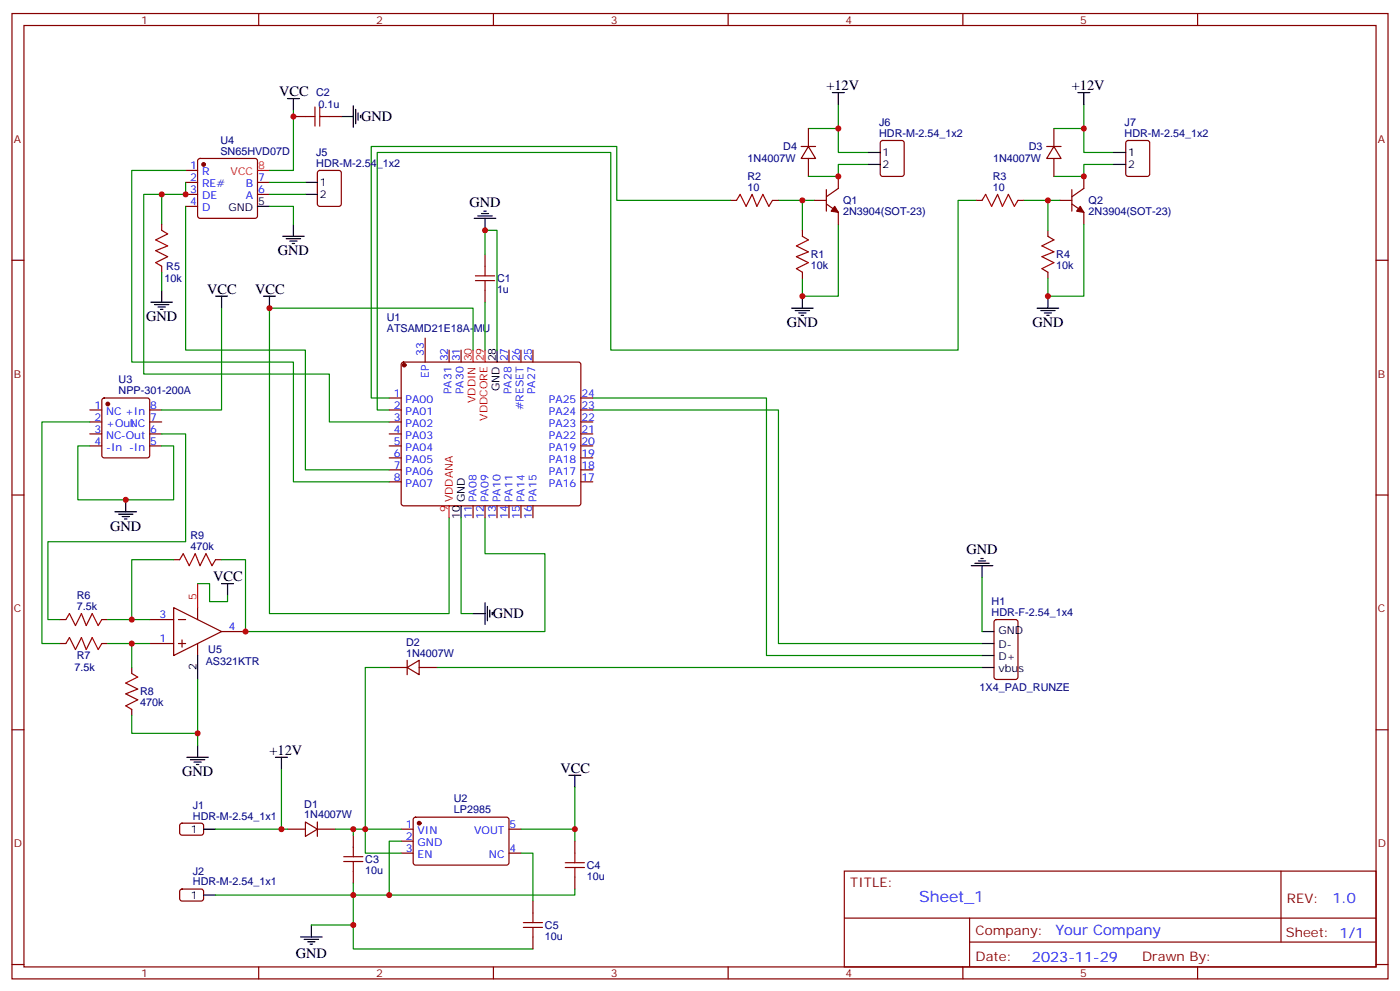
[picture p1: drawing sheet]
<svg xmlns="http://www.w3.org/2000/svg" width="412mm" height="292mm" viewBox="0 0 412 292" stroke-linecap="round" stroke-linejoin="round" font-family="sans-serif">
<g fill="none" stroke="#870000" stroke-width=".35">
<path d="M3.5 4h405.4v284.3h-405.4zM7.1 7.5h398.2v277.3h-398.2zM76.2 4v3.5M145.3 4v3.5M214.5 4v3.5M283.6 4v3.5M352.8 4v3.5M86.4 34.3h3.6M97 34.3h3.5M238.1 37.9v5.2M310.4 37.9v5.2M54.7 50.2h3.5"/>
<path d="M54.7 53.7h3.5M54.7 57.3h3.5M58.4 46.9l.5-.2h16.2l.5 .2 .2 .5v16.2l-.2 .5-.5 .2h-16.2l-.5-.2-.2-.5v-16.2zM75.8 53.7h3.6M75.8 57.3h3.6M93.7 50.4l.5-.2h5.6l.7 .4v9.5l-.4 .6-5.9 .1-.7-.5v-9.4zM215.2 59h1.8M227.5 59h1.8M236 43.1h4.2M238.1 43.1l2.1 3.6h-4.2zM238.1 46.7v5.3M239.9 59h3.5"/>
<path d="M243.4 55.8v6.4M246.9 52v3.5l-3.5 2.5M259.5 41.6l.5-.2h5.6l.7 .4v9.5l-.4 .6-5.9 .1-.7-.5v-9.4zM287.5 59h1.8M299.9 59h1.7M308.3 43.1h4.3M310.4 43.1l2.2 3.6h-4.3zM310.4 46.7v5.3M312.2 59h3.5M315.7 55.8v6.4M319.3 52v3.5l-3.6 2.5M331.8 41.6l.5-.2h5.7l.6 .4 .1 9.5-.5 .6-5.9 .1-.6-.5-.1-9.4z"/>
<path d="M3.5 76.7h3.6M47.6 66.1v1.7M47.6 78.4v1.8M54.7 60.8h3.5M142.9 74.9v3.5M236.4 67.8v1.8M243.4 60.1l3.5 2.4v3.6M308.7 67.8v1.8M315.7 60.1l3.6 2.4v3.6M405.3 76.7h3.6M125.2 99.6v7M142.9 85.5v3.5"/>
<path d="M236.4 80.2v1.8M308.7 80.2v1.8M30.2 117.4l.5-.2h12.7l.5 .2 .2 .5v16.3l-.2 .5-.5 .2h-12.7l-.5-.3-.2-.4v-16.3zM114.7 117.2h3.5M118.4 106.9l.5-.3h51.5l.5 .3 .2 .5v40.9l-.2 .5-.5 .2h-51.5l-.5-.3-.2-.4v-40.9zM132.3 103.1v3.5M135.8 103.1v3.5M149.9 103.1v3.5M153.5 103.1v3.5M157 103.1v3.5M171.1 117.2h3.5M26.5 120.8h3.5"/>
<path d="M26.5 124.3h3.5M26.5 127.8h3.5M26.5 131.3h3.5M44.1 120.8h3.5M44.1 124.3h3.5M44.1 127.8h3.5M44.1 131.3h3.5M114.7 120.8h3.5M114.7 124.3h3.5M114.7 127.8h3.5M114.7 131.3h3.5M114.7 134.9h3.5"/>
<path d="M114.7 138.4h3.5M171.1 120.8h3.5M171.1 124.3h3.5M171.1 127.8h3.5M171.1 131.3h3.5M171.1 134.9h3.5M171.1 138.4h3.5M3.5 145.8h3.6M114.7 141.9h3.5M139.3 149v3.5M142.9 149v3.5M146.4 149v3.5"/>
<path d="M149.9 149v3.5M153.5 149v3.5M157 149v3.5M171.1 141.9h3.5M405.3 145.8h3.6M51.2 179l14.1 7-14.1 7.1zM51.2 164.9h1.7M58.2 179v3.5M63.5 164.9h1.8M17.6 182.5h1.8M17.6 189.5h1.8M30 182.5h1.7"/>
<path d="M30 189.5h1.7M38.8 196.6v1.8M44.1 182.5h7.1M44.1 189.5h7.1M52.6 182.5h2.1M52.6 189.5h2.1M53.6 188.5v2.1M58.2 189.5v3.6M65.3 186h7M114.7 196.6h5.2M119.9 196.6l3.6-2.1v4.2zM119.9 194.5v4.2"/>
<path d="M123.5 196.6h5.3M293 182.7l.5-.2h5.7l.6 .4 .1 16.5-.5 .7h-5.9l-.6-.4-.1-16.5zM3.5 214.9h3.6M38.8 209v1.7M405.3 214.9h3.6M53.2 242.7l.4-.2h5.9l.5 .7-.1 2.4-.6 .4-6-.1-.4-.6v-2.1zM84.7 244.2h5.3M90 242.1l3.5 2.1-3.5 2.1zM93.5 244.2h5.3M93.5 242.1v4.2M104.1 246v3.5M104.1 256.6v3.5"/>
<path d="M118.2 244.2h3.5M118.2 247.8h3.5M118.2 251.3h3.5M121.9 240.9l.5-.2 27.1 .1 .4 .6v13l-.7 .4-27.1-.1-.4-.6v-12.7zM149.9 244.2h3.6M149.9 251.3h3.6M169.3 247.8v3.5M169.3 258.3v3.6M248.7 256.6h156.6v28.2h-156.6zM377.3 256.6v20.9M53.2 262.1l.4-.2h5.9l.5 .7-.1 2.4-.6 .4-6-.1-.4-.6v-2.1zM157 265.4v3.5"/>
<path d="M157 276v3.5M248.7 270.4h156.5M285.6 277.5h119.6M285.6 270.4v14.1M3.5 284.1h3.6M76.2 284.8v3.5M145.3 284.8v3.5M214.5 284.8v3.5M283.6 284.8v3.5M352.8 284.8v3.5M405.3 284.1h3.6"/>
</g>
<g fill="#870000" stroke="#870000" stroke-width=".35">
<path d="M318.2 60.8l1.1 1.7-2.2-.3z"/>
<path d="M245.9 60.8l1 1.7-2.1-.3z"/>
<circle cx="119.1" cy="107.5" r=".53"/>
<circle cx="123.5" cy="242.5" r=".53"/>
<circle cx="31.7" cy="119" r=".53"/>
<circle cx="60" cy="48.4" r=".53"/>
</g>
<path d="M75.8 50.2h3.6M139.3 103.1v3.5M142.9 103.1v3.5M132.3 149v3.5M58.2 171.9v7.1" fill="none" stroke="#f00" stroke-width=".35"/>
<g fill="none" stroke="#000" stroke-width=".35">
<path d="M84.7 29h3.5M86.4 29v3.6M100.5 34.3h3.6M104.1 31.2v6.3M104.8 32.2v4.2M105.5 33.3v2.1M106.2 34v.7M245.2 27.3h3.5M246.9 27.3v3.5M317.5 27.3h3.5M319.3 27.3v3.5M90 53.7h3.5"/>
<path d="M90 57.3h3.5M255.8 44.9h3.5M255.8 48.4h3.5M328.1 44.9h3.5M328.1 48.4h3.5M75.8 60.8h3.6M83.3 69.6h6.3M84.3 70.3h4.2M85.4 71h2.1M86.1 71.7h.7M86.4 66.1v3.5M139.7 64.3h6.3"/>
<path d="M140.8 63.6h4.2M141.8 62.9h2.1M142.5 62.2h.7M142.9 64.3v3.5M44.4 89h6.4M45.5 89.7h4.2M46.6 90.4h2.1M47.3 91.1h.7M47.6 85.5v3.5M63.5 87.2h3.5M65.3 87.2v3.6M77.6 87.2h3.5"/>
<path d="M79.4 87.2v3.6M233.2 90.8h6.3M234.2 91.5h4.3M235.3 92.2h2.1M236 92.9h.7M236.4 87.2v3.6M305.5 90.8h6.4M306.6 91.5h4.2M307.6 92.2h2.1M308.3 92.9h.7M308.7 87.2v3.6M146.4 103.1v3.5"/>
<path d="M33.9 150.7h6.3M34.9 151.4h4.3M36 152.2h2.1M36.7 152.9h.7M37 147.2v3.5M135.8 149v3.5M65.3 171.9h3.5M67 171.9v3.5M142.9 177.6v6.3M143.6 178.6v4.2M144.3 179.7v2.1M286.1 166.6h6.4"/>
<path d="M287.2 165.9h4.2M288.2 165.2h2.1M288.9 164.5h.7M289.3 166.6v3.5M58.2 193.1v7M139.3 180.7h3.6M145 180.4v.7M289.3 186h3.5M289.3 189.5h3.5M289.3 193.1h3.5M289.3 196.6h3.5M58.2 219.5v3.6"/>
<path d="M55 223.1h6.4M56.1 223.8h4.2M57.1 224.5h2.2M57.9 225.2h.7M81.1 223.1h3.6M82.9 223.1v3.5M167.6 228.4h3.5M169.3 228.4v3.5M60 244.2h3.5M60 263.6h3.5M88.5 276h6.4M89.6 276.7h4.2"/>
<path d="M90.7 277.4h2.1M91.4 278.1h.7M91.7 272.5v3.5"/>
</g>
<g fill="none" stroke="#008700" stroke-width=".35">
<path d="M86.4 32.6v17.6h-7M238.1 37.9h8.8M246.9 30.8v14.1h8.9M310.4 37.9h8.9M319.3 30.8v14.1h8.8M47.6 57.3h-5.3v52.9h54.7v14.1h17.7M54.7 53.7v3.6h-7.1v8.8M54.7 50.2h-15.9v56.4h47.6v35.3h28.3M79.4 53.7h10.6M79.4 57.3h10.6M215.2 59h-33.5v-15.9h-72.3v74.1h5.3M229.3 59h10.6"/>
<path d="M236.4 59v8.8M255.8 48.4h-8.9v3.6h-8.8M287.5 59h-5.3v44.1h-102.3v-58.2h-68.8v75.9h3.6M301.6 59h10.6M308.7 59v8.8M328.1 48.4h-8.8v3.6h-8.9M54.7 60.8v42.3h35.3v35.3h24.7M79.4 60.8h7v5.3M142.9 74.9v-7.1h3.5v35.3M246.9 66.1v21.1h-10.5v-5.2M319.3 66.1v21.1h-10.6v-5.2M47.6 80.2v5.3"/>
<path d="M65.3 90.8v30h-17.7M142.9 89v14.1M139.3 103.1v-12.3h-59.9v89.9h52.9v-28.2M174.6 117.2h51.2v75.9h63.5M26.5 131.3h-3.6v15.9h28.3v-15.9h-3.6M26.5 124.3h-14.2v65.2h5.3M47.6 127.8h7.1v31.8h-40.6v22.9h3.5M174.6 120.8h54.7v68.7h60M135.8 152.5v28.2h3.5M142.9 152.5v10.6h17.6v22.9h-88.2v-21.1h-7M51.2 164.9h-12.4v17.6M58.2 171.9h3.5v5.3h5.3v-1.8"/>
<path d="M289.3 170.1v15.9M31.7 189.5h12.4M31.7 182.5h12.4M38.8 189.5v7.1M114.7 196.6h-7.1v54.7h10.6M128.8 196.6h160.5M38.8 210.7v5.3h19.4M58.2 200.1v19.4M82.9 226.6v17.6M169.3 231.9v12.3h-15.8M63.5 244.2h21.2M98.8 244.2h19.4"/>
<path d="M104.1 244.2v1.8M118.2 247.8h-3.5v15.8h-10.6v15.9h52.9M153.5 251.3h3.5v14.1M169.3 244.2v3.6M91.7 272.5h12.4M104.1 260.1v3.5h-40.6M169.3 261.9v1.7h-54.6"/>
</g>
<g fill="none" stroke="#a10000" stroke-width=".35">
<path d="M90 34.3h2.8M92.8 31.5v5.6M94.2 34.3h2.8M94.2 31.5v5.6M217 59l1-1.7 1.8 3.5 1.7-3.5 1.5 3.5 1.7-3.5 1.8 3.5 1-1.8M289.3 59l1-1.7 1.8 3.5 1.8-3.5 1.4 3.5 1.7-3.5 1.8 3.5 1.1-1.8M47.6 67.8l1.8 1.1-3.5 1.8 3.5 1.7-3.5 1.4 3.5 1.8-3.5 1.8 1.7 1M142.9 78.4v2.8M236.4 69.6l1.7 1.1-3.5 1.7 3.5 1.8-3.5 1.4 3.5 1.8-3.5 1.7 1.8 1.1M308.7 69.6l1.7 1.1-3.5 1.7 3.5 1.8-3.5 1.4 3.5 1.8-3.5 1.7 1.8 1.1M140.1 82.7h5.6M140.1 81.2h5.6"/>
<path d="M142.9 82.7v2.8M52.9 164.9l1.1-1.8 1.7 3.5 1.8-3.5 1.4 3.5 1.8-3.5 1.7 3.5 1.1-1.7M19.4 182.5l1.1-1.8 1.7 3.6 1.8-3.6 1.4 3.6 1.8-3.6 1.7 3.6 1.1-1.8M19.4 189.5l1.1-1.7 1.7 3.5 1.8-3.5 1.4 3.5 1.8-3.5 1.7 3.5 1.1-1.8M38.8 198.4l1.8 1-3.6 1.8 3.6 1.8-3.6 1.4 3.6 1.7-3.6 1.8 1.8 1.1M101.2 253.8h5.7M101.2 252.3h5.7M104.1 249.5v2.8M104.1 253.8v2.8M166.5 255.5h5.7M166.5 254.1h5.7M169.3 251.3v2.8"/>
<path d="M169.3 255.5v2.8M154.2 273.2h5.6M154.2 271.7h5.6M157 268.9v2.8M157 273.2v2.8"/>
</g>
<g fill="#c00">
<circle cx="79.4" cy="90.8" r=".88"/>
<circle cx="107.6" cy="244.2" r=".88"/>
<circle cx="142.9" cy="67.8" r=".88"/>
<circle cx="37" cy="147.2" r=".88"/>
<circle cx="308.7" cy="59" r=".88"/>
<circle cx="308.7" cy="87.2" r=".88"/>
<circle cx="319.3" cy="37.9" r=".88"/>
<circle cx="319.3" cy="52" r=".88"/>
<circle cx="246.9" cy="52" r=".88"/>
<circle cx="246.9" cy="37.9" r=".88"/>
<circle cx="236.4" cy="87.2" r=".88"/>
<circle cx="236.4" cy="59" r=".88"/>
<circle cx="54.7" cy="57.3" r=".88"/>
<circle cx="86.4" cy="34.3" r=".88"/>
<circle cx="47.6" cy="57.3" r=".88"/>
<circle cx="104.1" cy="244.2" r=".88"/>
<circle cx="169.3" cy="244.2" r=".88"/>
<circle cx="104.1" cy="272.5" r=".88"/>
<circle cx="114.7" cy="263.6" r=".88"/>
<circle cx="104.1" cy="263.6" r=".88"/>
<circle cx="82.9" cy="244.2" r=".88"/>
<circle cx="38.8" cy="189.5" r=".88"/>
<circle cx="38.8" cy="182.5" r=".88"/>
<circle cx="72.3" cy="186" r=".88"/>
<circle cx="58.2" cy="216" r=".88"/>
</g>
<text font-size="4.6" fill="#00f" x="270.8" y="265.6">Sheet_1</text>
<g font-size="4.2">
<text x="82.2" y="28.3">VCC</text>
<text x="243.4" y="26.6">+12V</text>
<text x="315.7" y="26.6">+12V</text>
<text x="106.4" y="35.7">GND</text>
<text x="138.3" y="61">GND</text>
<text x="81.8" y="75.2">GND</text>
<text x="61" y="86.5">VCC</text>
<text x="75.1" y="86.5">VCC</text>
<text x="43" y="94.7">GND</text>
<text x="231.8" y="96.4">GND</text>
<text x="304.1" y="96.4">GND</text>
<text x="32.5" y="156.4">GND</text>
<text x="284.7" y="163.3">GND</text>
<text x="62.8" y="171.2">VCC</text>
<text x="145.2" y="182.1">GND</text>
<text x="79.4" y="222.4">+12V</text>
<text x="165.1" y="227.6">VCC</text>
<text x="53.6" y="228.7">GND</text>
<text x="87.1" y="282.1">GND</text>
</g>
<g font-size="4.2" fill="#00f">
<text x="392.5" y="265.8">1.0</text>
<text x="310.9" y="275.4">Your Company</text>
<text x="304" y="283.2">2023-11-29</text>
</g>
<g font-size="3.9" fill="#800">
<text x="250.5" y="261.2">TITLE:</text>
<text x="379.1" y="265.8">REV:</text>
<text x="287.4" y="275.4">Company:</text>
<text x="378.7" y="276">Sheet: 1/1</text>
<text x="287.4" y="283">Date:</text>
<text x="336.4" y="283.1">Drawn By:</text>
</g>
<g font-size="3.2" fill="#800">
<text x="41.6" y="7">1</text>
<text x="110.8" y="7">2</text>
<text x="179.9" y="7">3</text>
<text x="249.1" y="7">4</text>
<text x="318.2" y="7">5</text>
<text x="4.1" y="42.1">A</text>
<text x="405.9" y="42.1">A</text>
<text x="4.1" y="111.2">B</text>
<text x="405.9" y="111.2">B</text>
<text x="4.1" y="180.4">C</text>
<text x="405.9" y="180.4">C</text>
<text x="4.1" y="249.5">D</text>
<text x="405.9" y="249.5">D</text>
<text x="41.6" y="287.8">1</text>
<text x="110.8" y="287.8">2</text>
<text x="179.9" y="287.8">3</text>
<text x="249.1" y="287.8">4</text>
<text x="318.2" y="287.8">5</text>
</g>
<g font-size="3.2" fill="#000080">
<text x="93.1" y="28.4">C2</text>
<text x="93.8" y="31.9">0.1u</text>
<text x="259" y="40.3">HDR-M-2.54_1x2</text>
<text x="259" y="37.1">J6</text>
<text x="331.3" y="40.3">HDR-M-2.54_1x2</text>
<text x="331.3" y="37.1">J7</text>
<text x="64.9" y="45.5">SN65HVD07D</text>
<text x="64.9" y="42.4">U4</text>
<text x="93.2" y="45.9">J5</text>
<text x="220.2" y="47.8">1N4007W</text>
<text x="230.7" y="44.3">D4</text>
<text x="292.5" y="47.8">1N4007W</text>
<text x="303" y="44.3">D3</text>
<text x="93.2" y="49.1">HDR-M-2.54_1x2</text>
<text x="220.1" y="53.1">R2</text>
<text x="292.5" y="53.1">R3</text>
<text x="220.1" y="56.2">10</text>
<text x="292.5" y="56.2">10</text>
<text x="248.4" y="63.3">2N3904(SOT-23)</text>
<text x="248.4" y="60.2">Q1</text>
<text x="320.7" y="63.3">2N3904(SOT-23)</text>
<text x="320.7" y="60.2">Q2</text>
<text x="238.8" y="76.1">R1</text>
<text x="311.1" y="76.1">R4</text>
<text x="48.4" y="83.1">10k</text>
<text x="49" y="79.6">R5</text>
<text x="146.4" y="83.1">C1</text>
<text x="238.8" y="79.2">10k</text>
<text x="311.1" y="79.2">10k</text>
<text x="146.4" y="86.3">1u</text>
<text x="113.9" y="94.7">U1</text>
<text x="113.9" y="97.8">ATSAMD21E18A-MU</text>
<text x="34.9" y="112.8">U3</text>
<text x="34.9" y="116.1">NPP-301-200A</text>
<text x="56.1" y="158.9">R9</text>
<text x="56.1" y="162">470k</text>
<text x="22.6" y="179.7">7.5k</text>
<text x="22.6" y="176.5">R6</text>
<text x="292.1" y="178.2">H1</text>
<text x="292.1" y="181.4">HDR-F-2.54_1x4</text>
<text x="119.6" y="190.2">D2</text>
<text x="21.9" y="197.7">7.5k</text>
<text x="22.6" y="194.2">R7</text>
<text x="60.6" y="196">AS321KTR</text>
<text x="61.3" y="192.5">U5</text>
<text x="119.6" y="193.4">1N4007W</text>
<text x="288.6" y="203.7">1X4_PAD_RUNZE</text>
<text x="41.3" y="208">470k</text>
<text x="41.3" y="204.8">R8</text>
<text x="56.8" y="238.3">J1</text>
<text x="89.6" y="237.9">D1</text>
<text x="133.7" y="239.5">LP2985</text>
<text x="133.7" y="236.4">U2</text>
<text x="56.8" y="241.4">HDR-M-2.54_1x1</text>
<text x="89.6" y="241.1">1N4007W</text>
<text x="56.8" y="257.7">J2</text>
<text x="107.6" y="257.3">10u</text>
<text x="107.6" y="254.2">C3</text>
<text x="172.9" y="256">C4</text>
<text x="56.8" y="260.8">HDR-M-2.54_1x1</text>
<text x="172.9" y="259.1">10u</text>
<text x="160.5" y="273.6">C5</text>
<text x="160.5" y="276.8">10u</text>
</g>
<g font-size="3.2">
<text x="260" y="46">1</text>
<text x="332.3" y="46">1</text>
<text x="260" y="49.5">2</text>
<text x="332.3" y="49.5">2</text>
<text x="94.2" y="54.8">1</text>
<text x="94.2" y="58.3">2</text>
<text x="67.3" y="62.2">GND</text>
<text x="76" y="60.4">5</text>
<text x="146" y="106.5" transform="rotate(-90 146 106.5)">28</text>
<text x="147.1" y="115.2" transform="rotate(-90 147.1 115.2)">GND</text>
<text x="136.9" y="147.9" transform="rotate(-90 136.9 147.9)">GND</text>
<text x="135.5" y="152.8" transform="rotate(-90 135.5 152.8)">10</text>
<text x="294.1" y="186.7">GND</text>
<text x="294.1" y="191">D-</text>
<text x="57.9" y="197.2" transform="rotate(-90 57.9 197.2)">2</text>
<text x="294.1" y="194.5">D+</text>
<text x="294.1" y="198">vbus</text>
<text x="56.2" y="245.3">1</text>
<text x="56.2" y="264.7">1</text>
</g>
<g font-size="3.2" fill="#00f">
<text x="56" y="49.8">1</text>
<text x="56" y="53.4">2</text>
<text x="59.5" y="51.6">R</text>
<text x="76" y="53.4">7</text>
<text x="56" y="56.9">3</text>
<text x="59.5" y="55.1">RE#</text>
<text x="59.5" y="58.7">DE</text>
<text x="72.4" y="55.1">B</text>
<text x="72.4" y="58.7">A</text>
<text x="76" y="56.9">6</text>
<text x="56" y="60.4">4</text>
<text x="59.5" y="62.2">D</text>
<text x="124.9" y="104.9" transform="rotate(-90 124.9 104.9)">33</text>
<text x="131.9" y="106.5" transform="rotate(-90 131.9 106.5)">32</text>
<text x="135.5" y="106.5" transform="rotate(-90 135.5 106.5)">31</text>
<text x="149.6" y="106.5" transform="rotate(-90 149.6 106.5)">27</text>
<text x="153.1" y="106.5" transform="rotate(-90 153.1 106.5)">26</text>
<text x="156.6" y="106.5" transform="rotate(-90 156.6 106.5)">25</text>
<text x="126.3" y="111.3" transform="rotate(-90 126.3 111.3)">EP</text>
<text x="116" y="116.9">1</text>
<text x="119.5" y="118.6">PA00</text>
<text x="133" y="116.1" transform="rotate(-90 133 116.1)">PA31</text>
<text x="136.5" y="116.1" transform="rotate(-90 136.5 116.1)">PA30</text>
<text x="150.6" y="116.1" transform="rotate(-90 150.6 116.1)">PA28</text>
<text x="157.7" y="116.1" transform="rotate(-90 157.7 116.1)">PA27</text>
<text x="161.7" y="118.6">PA25</text>
<text x="171.3" y="116.9">24</text>
<text x="27.8" y="120.4">1</text>
<text x="27.8" y="123.9">2</text>
<text x="31.3" y="122.2">NC +In</text>
<text x="31.3" y="125.7">+Out</text>
<text x="38.2" y="125.7">NC</text>
<text x="44.3" y="123.9">7</text>
<text x="44.3" y="120.4">8</text>
<text x="116" y="120.4">2</text>
<text x="116" y="123.9">3</text>
<text x="119.5" y="122.2">PA01</text>
<text x="119.5" y="125.7">PA02</text>
<text x="154.2" y="120.9" transform="rotate(-90 154.2 120.9)">#RESET</text>
<text x="161.7" y="125.7">PA23</text>
<text x="161.7" y="122.2">PA24</text>
<text x="171.3" y="123.9">22</text>
<text x="171.3" y="120.4">23</text>
<text x="27.8" y="127.5">3</text>
<text x="27.8" y="131">4</text>
<text x="31.3" y="129.2">NC-Out</text>
<text x="44.3" y="131">5</text>
<text x="44.3" y="127.5">6</text>
<text x="116" y="127.5">4</text>
<text x="116" y="131">5</text>
<text x="119.5" y="129.2">PA03</text>
<text x="161.7" y="129.2">PA22</text>
<text x="171.3" y="131">20</text>
<text x="171.3" y="127.5">21</text>
<text x="31.3" y="132.8">-In -In</text>
<text x="116" y="134.5">6</text>
<text x="119.5" y="132.8">PA04</text>
<text x="119.5" y="136.3">PA05</text>
<text x="161.7" y="136.3">PA18</text>
<text x="161.7" y="132.8">PA19</text>
<text x="171.3" y="134.5">19</text>
<text x="116" y="138">7</text>
<text x="116" y="141.6">8</text>
<text x="119.5" y="139.8">PA06</text>
<text x="119.5" y="143.3">PA07</text>
<text x="161.7" y="143.3">PA16</text>
<text x="161.7" y="139.8">PA17</text>
<text x="171.3" y="141.6">17</text>
<text x="171.3" y="138">18</text>
<text x="140.4" y="147.9" transform="rotate(-90 140.4 147.9)">PA08</text>
<text x="143.9" y="147.9" transform="rotate(-90 143.9 147.9)">PA09</text>
<text x="147.5" y="147.9" transform="rotate(-90 147.5 147.9)">PA10</text>
<text x="151" y="147.9" transform="rotate(-90 151 147.9)">PA11</text>
<text x="154.5" y="147.9" transform="rotate(-90 154.5 147.9)">PA14</text>
<text x="158" y="147.9" transform="rotate(-90 158 147.9)">PA15</text>
<text x="139" y="152.8" transform="rotate(-90 139 152.8)">11</text>
<text x="142.5" y="152.8" transform="rotate(-90 142.5 152.8)">12</text>
<text x="146" y="152.8" transform="rotate(-90 146 152.8)">13</text>
<text x="149.6" y="152.8" transform="rotate(-90 149.6 152.8)">14</text>
<text x="153.1" y="152.8" transform="rotate(-90 153.1 152.8)">15</text>
<text x="156.6" y="152.8" transform="rotate(-90 156.6 152.8)">16</text>
<text x="47" y="182.1">3</text>
<text x="67.4" y="185.7">4</text>
<text x="47" y="189.2">1</text>
<text x="119.5" y="243.9">1</text>
<text x="123" y="245.6">VIN</text>
<text x="139.7" y="245.6">VOUT</text>
<text x="150.1" y="243.9">5</text>
<text x="119.5" y="247.4">2</text>
<text x="119.5" y="250.9">3</text>
<text x="123" y="249.2">GND</text>
<text x="150.1" y="250.9">4</text>
<text x="123" y="252.7">EN</text>
<text x="144" y="252.7">NC</text>
</g>
<g font-size="3.2" fill="#f00">
<text x="67.9" y="51.6">VCC</text>
<text x="76" y="49.8">8</text>
<text x="139" y="106.5" transform="rotate(-90 139 106.5)">30</text>
<text x="142.5" y="106.5" transform="rotate(-90 142.5 106.5)">29</text>
<text x="140.1" y="118.7" transform="rotate(-90 140.1 118.7)">VDDIN</text>
<text x="143.6" y="123.9" transform="rotate(-90 143.6 123.9)">VDDCORE</text>
<text x="133.3" y="147.9" transform="rotate(-90 133.3 147.9)">VDDANA</text>
<text x="131.9" y="150.8" transform="rotate(-90 131.9 150.8)">9</text>
<text x="57.9" y="176.8" transform="rotate(-90 57.9 176.8)">5</text>
</g>
</svg>
